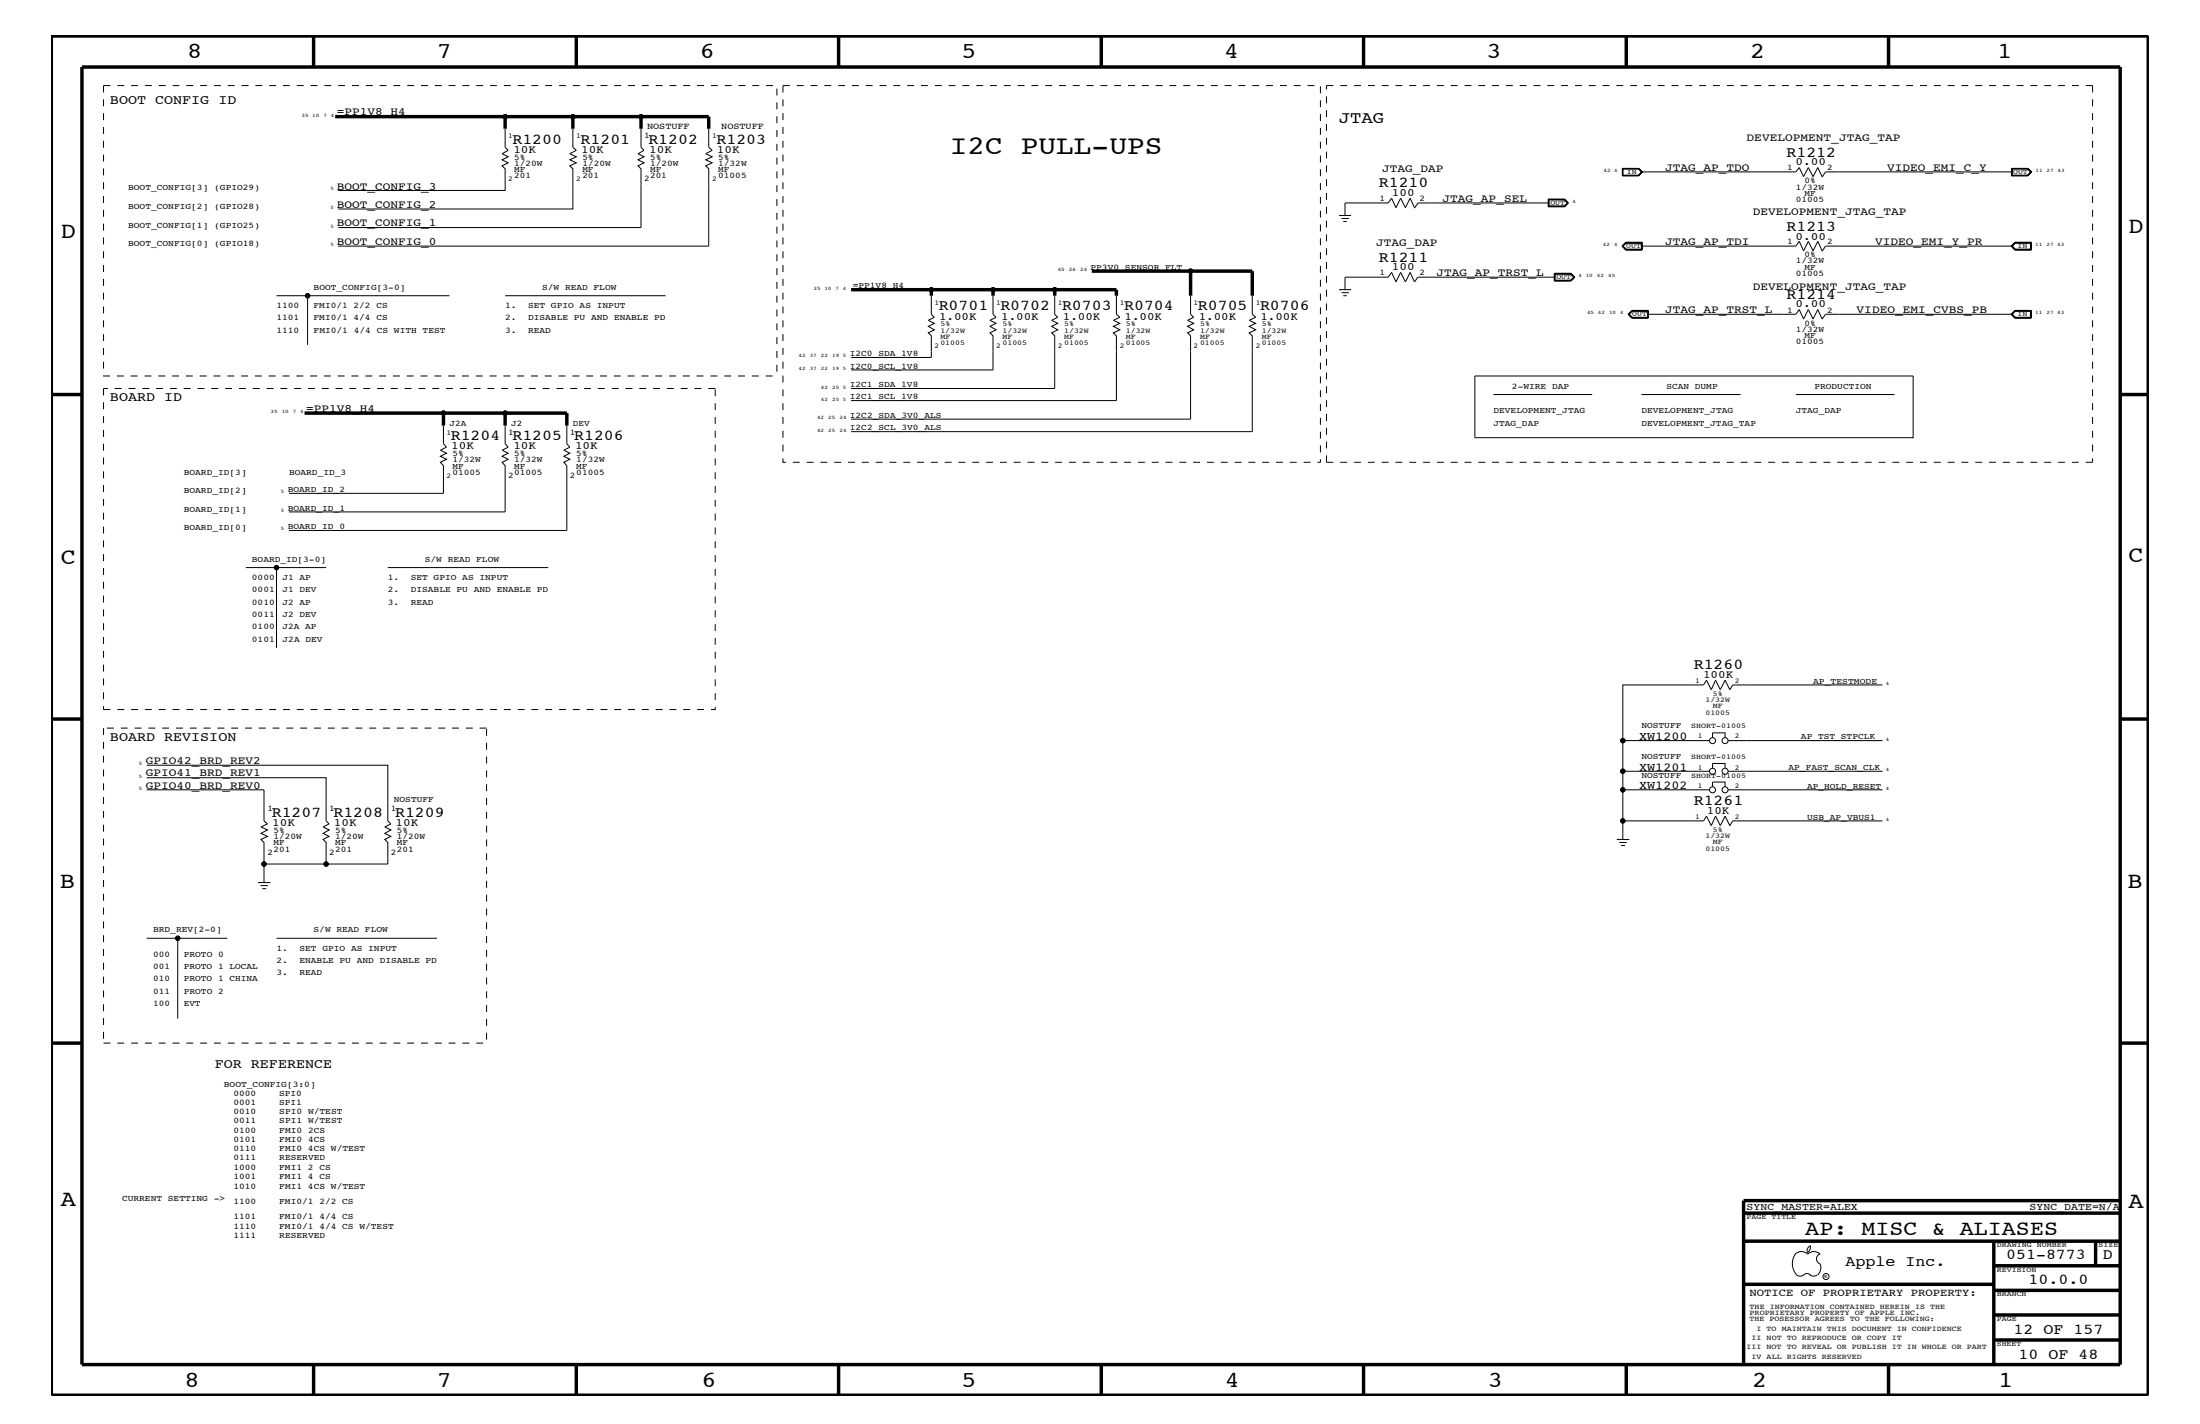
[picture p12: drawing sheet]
<svg xmlns="http://www.w3.org/2000/svg" width="432mm" height="279mm" viewBox="0 0 432 279" stroke-linecap="round" stroke-linejoin="round" font-family="sans-serif">
<g fill="none" stroke="#000" stroke-width=".2">
<path d="M99.1 25.3v3.6l.6 .6-1.1 .7 1.1 .6-1.1 .6 1.1 .5-1.1 .6 .5 .6v4.3h-32.7M112.4 25.3v3.6l.7 .6-1.3 .7 1.3 .6-1.3 .6 1.3 .5-1.3 .6 .6 .6v7.9h-46M125.8 25.3v3.6l.6 .6-1.2 .7 1.2 .6-1.2 .6 1.2 .5-1.2 .6 .6 .6v11.5h-59.4M139.1 25.3v3.6l.7 .6-1.3 .7 1.3 .6-1.3 .6 1.3 .5-1.3 .6 .6 .6v15.2h-72.7M303.9 39.1h3.2l.7 .7-.7 .8h-3.2zM304 39.2h3l.7 .6-.7 .6h-3zM304 39.8h-25.7l-.7 1M307.1 39.1h-3.1v1.4h3.1M307.1 39.1l.7 .7-.7 .7M307.1 39.1l.6 .7M307.7 39.8l-.6 .7M318.5 33.1h3.1l.6 .6-.6 .7h-3.1z"/>
<path d="M321.6 33.1l.6 .6M321.6 33h-3.2v1.5h3.2M321.6 33l.8 .7-.8 .8M321.6 33l.7 .7-.7 .8M322.2 33.7l-.6 .7M322.2 33.7h30.3l.6-.8 .9 1.8 .9-1.8 1 1.8 .9-1.8 .8 1.8M394.9 33.1h3.1l.6 .6-.6 .7h-3.1zM395 33.7h-36.7l-.7 1M395 33.1v1.3M397.9 33.1l.6 .6-.6 .7M398 33h-3.2v1.5h3.2M398 33l.8 .7-.8 .8"/>
<path d="M398 33l.7 .7-.7 .8M54.3 58h6.1v9.7M60.4 58h27.8M99.1 58h31.5M182.8 58v3.7l.6 .6-1.2 .6 1.2 .5-1.2 .6 1.2 .7-1.2 .6 .6 .6v4.2h-15.8M194.9 58v3.7l.6 .6-1.2 .6 1.2 .5-1.2 .6 1.2 .7-1.2 .6 .6 .6v6.7h-27.9M207 58v3.7l.6 .6-1.2 .6 1.2 .5-1.2 .6 1.2 .7-1.2 .6 .6 .6v10.3h-40M219.1 58v3.7l.7 .6-1.3 .6 1.3 .5-1.3 .6 1.3 .7-1.3 .6 .6 .6v12.7h-52.1M233.7 58v3.7l.6 .6-1.2 .6 1.2 .5-1.2 .6 1.2 .7-1.2 .6 .6 .6v16.3h-66.7M245.8 58v3.7l.7 .6-1.3 .6 1.3 .5-1.3 .6 1.3 .7-1.3 .6 .6 .6v18.8h-78.8M262.8 42.3h2.4M262.8 56.8h2.4"/>
<path d="M263.3 42.9h1.5M263.3 57.4h1.5M263.7 43.5h.6M263.7 58h.6M277.6 40.8l-.8-1.9-1 1.9-.9-1.9-.9 1.9-.9-1.9-.6 .9h-8.5v2.5M305.1 53.6h3.3l.7 .8-.7 .7h-3.3zM305.2 53.8h3.1l.6 .6-.6 .6h-3.1zM305.2 54.4h-26.9l-.7 .9-.8-1.8-1 1.8-.9-1.8-.9 1.8-.9-1.8-.6 .9h-8.5v2.4M308.3 53.7h-3.2v1.4h3.2M308.3 53.7l.7 .7-.7 .7M308.3 53.7l.6 .7-.6 .7M318.3 48.3l.8-.8h3.2v1.6h-3.2z"/>
<path d="M319.1 47.7h3.1v1.3h-3.1l-.6-.7zM319.2 47.7l-.7 .6 .7 .6h3v-1.2M322.2 48.3h30.3l.6-.9 .9 1.8 .9-1.8 1 1.8 .9-1.8 .8 1.8M322.3 47.6h-3.2l-.7 .7 .7 .8M394.7 48.3l.8-.8h3.2v1.6h-3.2zM394.9 48.3l.6-.6h3.1v1.3h-3.1zM395 48.3h-36.7l-.7 1M395.6 47.7l-.6 .6 .6 .6h2.9v-1.2M398.7 47.6h-3.2l-.7 .7 .7 .8M289.5 73.8h86v12.1h-86zM293.1 77.4h19.4M319.5 61.7l.8-.8h3.2v1.5h-3.2z"/>
<path d="M320.4 61l-.7 .7 .7 .6M322.2 77.4h19.4M323.4 61.1h-3l-.6 .6 .6 .6h3M323.4 61v1.3M323.4 61.7h29.1l.6-1 .9 1.9 .9-1.9 1 1.9 .9-1.9 .8 1.9 .7-.9h36.7M323.5 61h-3.2l-.7 .7 .7 .6h3.2M352.5 77.4h19.4M394.7 61.7l.8-.8h3.2v1.5h-3.2zM395 61.7l.6-.6h2.9v1.2h-2.9zM395.5 62.3h3.2M395.5 61h3.2M395.5 61l-.7 .7 .7 .6"/>
<path d="M395.5 61l-.6 .7 .6 .6M398.6 61v1.3M87 83.5v3.6l.6 .6-1.2 .6 1.2 .6-1.2 .6 1.2 .6-1.2 .6 .6 .7v5.4h-30.3M99.1 83.5v3.6l.6 .6-1.1 .6 1.1 .6-1.1 .6 1.1 .6-1.1 .6 .5 .7v9h-42.4M111.3 83.5v3.6l.5 .6-1.1 .6 1.1 .6-1.1 .6 1.1 .6-1.1 .6 .6 .7v12.7h-54.6M48.3 111.4h15.7M54.3 111.4v15.7M76.1 111.4h31.5M369.5 134.4h-29.4l-.6 .9-.9-1.8-.9 1.8-1-1.8-.8 1.8-1-1.8-.6 .9h-15.8v10.9M28.8 152.6h35.2v8.5l.6 .6-1.2 .5 1.2 .6-1.2 .7 1.2 .6-1.2 .6 .6 .6v4.2h-12.2v-4.2l-.6-.6 1.3-.6-1.3-.6 1.3-.7-1.3-.6 1.3-.5-.7-.6v-6.1h-23M28.8 150.1h47.3v11l.6 .6-1.2 .5 1.2 .6-1.2 .7 1.2 .6-1.2 .6 .6 .6v4.2h-12.1M318.5 155v6.1"/>
<path d="M335.5 151.3h-17v3.7h17M335.5 145.3h-17v6M336.1 150.7v-.9h2.5v.9M336.1 144.7v-.9h2.5v.9M336.1 154.4v-1h2.5v1M339.2 151.3h30.3M339.2 145.3h30.3M339.2 155h30.3M50.6 173.2h2.5M51.1 173.8h1.5M51.5 174.4h.7M51.8 169.5v3.7"/>
<path d="M317.3 164.7h2.5M317.8 165.3h1.5M318.2 165.9h.7M369.5 161.1h-29.4l-.6 .9-.9-1.9-.9 1.9-1-1.9-.8 1.9-1-1.9-.6 1h-15.8v3.6M28.8 184.1h15.8M34.9 184.1v15.7M54.3 184.1h31.5M352.3 246.1a1.69 1.69 0 0 1 2.5 0M352.4 246a3.3 3.3 0 0 0 .2 4.1M352.6 250.2l.7 .2 .7-.2M354 250.2l.7-.3 .7 .3M354.8 246.1a1.69 1.69 0 0 1 2.4 0"/>
<path d="M355.2 250.2l.7 .2 .7-.2M355.3 244.4v.3a1.18 1.18 0 0 1-.6 1.1M355.4 244.4a.99 .99 0 0 0-.6 1.4M357.2 246a1.04 1.04 0 0 0-.7 1 1.04 1.04 0 0 0 .7 1M357.3 248l.1 .7a2.11 2.11 0 0 1-.6 1.5"/>
<circle cx="99.1" cy="22.9" r=".42"/>
<circle cx="112.4" cy="22.9" r=".42"/>
<circle cx="125.8" cy="22.9" r=".42"/>
<circle cx="60.4" cy="58" r=".42"/>
<circle cx="182.8" cy="56.8" r=".42"/>
<circle cx="194.9" cy="56.8" r=".42"/>
<circle cx="207" cy="56.8" r=".42"/>
<circle cx="233.7" cy="53.2" r=".42"/>
<circle cx="87" cy="81.1" r=".42"/>
<circle cx="99.1" cy="81.1" r=".42"/>
<circle cx="54.3" cy="111.4" r=".42"/>
<circle cx="318.5" cy="145.3" r=".42"/>
<circle cx="318.5" cy="155" r=".42"/>
<circle cx="318.5" cy="151.3" r=".42"/>
<circle cx="336.1" cy="155" r=".59"/>
<circle cx="336.1" cy="145.3" r=".59"/>
<circle cx="336.1" cy="151.3" r=".59"/>
<circle cx="338.6" cy="145.3" r=".59"/>
<circle cx="338.6" cy="155" r=".59"/>
<circle cx="338.6" cy="151.3" r=".59"/>
<circle cx="51.8" cy="169.5" r=".42"/>
<circle cx="64" cy="169.5" r=".42"/>
<circle cx="318.5" cy="161.1" r=".42"/>
<circle cx="34.9" cy="184.1" r=".42"/>
<circle cx="358.4" cy="250.5" r=".59"/>
</g>
<g fill="none" stroke="#000" stroke-width=".68" stroke-linecap="butt">
<path d="M10.1 7.1h411.5v266.7h-411.5zM16.1 13.2h400v254.5h-400zM61.6 7.1v6.1M113.1 7.1v6.1M164.6 7.1v6.1M216.2 7.1v6.1M267.6 7.1v6.1M319.2 7.1v6.1M370.7 7.1v6.1M65.8 22.9h33.3M112.4 22.9h-13.3v2.4M125.8 22.9h-13.4v2.4"/>
<path d="M125.8 22.9h13.3v2.4M125.8 22.9v2.4M167 56.8h15.8v1.2M182.8 56.8h12.1v1.2M194.9 56.8h12.1v1.2M207 56.8h12.1v1.2M214.3 53.2h19.4v4.8M233.7 53.2h12.1v4.8M10.1 77.4h6M416.1 77.4h5.5M59.8 81.1h51.5v2.4M87 81.1v2.4"/>
<path d="M99.1 81.1v2.4M10.1 141.1h6M416.1 141.1h5.5M10.1 204.7h6M416.1 204.7h5.5M342.2 238h73.9M416.1 235.6h-73.9v32.1M342.2 243.5h73.9M342.2 252h49.1M391.3 248.4h24.8M391.3 243.5v24.2M391.3 258h24.8"/>
<path d="M391.3 253.2h24.8M411.3 243.5v4.9M61.6 267.7v6.1M113.1 267.7v6.1M164.6 267.7v6.1M216.2 268v5.8M267.6 267.7v6.1M319.2 267.7v6.1M370.7 267.7v6.1M391.3 262.9h24.8"/>
</g>
<g fill="none" stroke="#000" stroke-width=".2" stroke-dasharray="1.4 1.4" stroke-linecap="butt">
<path d="M20.3 16.8h132.2v57M20.3 16.8v57h132.2M153.7 16.8h105.5v73.9M153.7 16.8v73.9h105.5M410.7 16.8h-150.3M410.7 16.8v73.9M20.3 76.2v63M140.4 76.2h-120.1M260.4 90.7v-73.9M410.7 90.7h-150.3M20.3 139.2h120.1v-63M20.3 142.9v61.8"/>
<path d="M95.5 142.9h-75.2M20.3 204.7h75.2v-61.8"/>
</g>
<g fill="#000">
<circle cx="99.1" cy="22.9" r=".42"/>
<circle cx="112.4" cy="22.9" r=".42"/>
<circle cx="125.8" cy="22.9" r=".42"/>
<circle cx="60.4" cy="58" r=".42"/>
<circle cx="182.8" cy="56.8" r=".42"/>
<circle cx="194.9" cy="56.8" r=".42"/>
<circle cx="207" cy="56.8" r=".42"/>
<circle cx="233.7" cy="53.2" r=".42"/>
<circle cx="87" cy="81.1" r=".42"/>
<circle cx="99.1" cy="81.1" r=".42"/>
<circle cx="54.3" cy="111.4" r=".42"/>
<circle cx="318.5" cy="155" r=".42"/>
<circle cx="318.5" cy="145.3" r=".42"/>
<circle cx="318.5" cy="151.3" r=".42"/>
<circle cx="51.8" cy="169.5" r=".42"/>
<circle cx="64" cy="169.5" r=".42"/>
<circle cx="318.5" cy="161.1" r=".42"/>
<circle cx="34.9" cy="184.1" r=".42"/>
</g>
<text font-size="5.2" x="186.4" y="30.2">I2C PULL-UPS</text>
<g font-size="4.5">
<text x="36.7" y="11.5">8</text>
<text x="85.8" y="11.5">7</text>
<text x="137.3" y="11.5">6</text>
<text x="188.7" y="11.5">5</text>
<text x="240.3" y="11.5">4</text>
<text x="291.8" y="11.5">3</text>
<text x="343.5" y="11.5">2</text>
<text x="392" y="11.5">1</text>
<text x="11.9" y="46.8">D</text>
<text x="417.7" y="45.7">D</text>
<text x="11.9" y="110.6">C</text>
<text x="417.7" y="110.3">C</text>
<text x="11.8" y="174.3">B</text>
<text x="417.6" y="174.2">B</text>
<text x="11.9" y="236.7">A</text>
<text x="417.7" y="237.1">A</text>
<text x="36.2" y="272.1">8</text>
<text x="85.8" y="272.1">7</text>
<text x="137.7" y="272.1">6</text>
<text x="188.7" y="272.1">5</text>
<text x="240.4" y="272.1">4</text>
<text x="292" y="272.1">3</text>
<text x="343.9" y="272.1">2</text>
<text x="392.2" y="272.1">1</text>
</g>
<text font-size="4.1" x="354.3" y="242.3">AP: MISC &amp; ALIASES</text>
<text font-size="3.3" x="262.8" y="24.1">JTAG</text>
<g font-size="3">
<text x="100.6" y="28.2">R1200</text>
<text x="114" y="28.2">R1201</text>
<text x="127.3" y="28.2">R1202</text>
<text x="140.6" y="28.2">R1203</text>
<text x="350.6" y="30.8">R1212</text>
<text x="270.6" y="36.8">R1210</text>
<text x="350.6" y="45.3">R1213</text>
<text x="270.6" y="51.3">R1211</text>
<text x="350.6" y="58.6">R1214</text>
<text x="184.2" y="60.9">R0701</text>
<text x="196.3" y="60.9">R0702</text>
<text x="208.4" y="60.9">R0703</text>
<text x="220.6" y="60.9">R0704</text>
<text x="235.1" y="60.9">R0705</text>
<text x="247.3" y="60.9">R0706</text>
<text x="88.5" y="86.4">R1204</text>
<text x="100.6" y="86.4">R1205</text>
<text x="112.7" y="86.4">R1206</text>
<text x="332.4" y="131.3">R1260</text>
<text x="53.3" y="160.3">R1207</text>
<text x="65.4" y="160.3">R1208</text>
<text x="77.6" y="160.3">R1209</text>
<text x="332.4" y="158">R1261</text>
<text x="362.2" y="248.4">Apple Inc.</text>
<text x="393.7" y="247.1">051-8773</text>
<text x="398.1" y="252">10.0.0</text>
<text x="412.7" y="247.1">D</text>
<text x="395.2" y="261.6">12 OF 157</text>
<text x="396.2" y="266.6">10 OF 48</text>
</g>
<g font-size="2.6">
<text x="21.6" y="20.4">BOOT CONFIG ID</text>
<text x="21.6" y="78.6">BOARD ID</text>
<text x="21.6" y="145.3">BOARD REVISION</text>
<text x="42.2" y="209.6">FOR REFERENCE</text>
</g>
<g font-size="2.4">
<text x="321.7" y="145.1">XW1200</text>
<text x="321.7" y="151.2">XW1201</text>
<text x="321.7" y="154.9">XW1202</text>
</g>
<g font-size="2.2">
<text x="66.1" y="22.6">=PP1V8_H4</text>
<text x="342.8" y="27.7">DEVELOPMENT_JTAG_TAP</text>
<text x="100.8" y="30">10K</text>
<text x="114" y="30">10K</text>
<text x="127.4" y="30">10K</text>
<text x="140.7" y="30">10K</text>
<text x="271.3" y="33.7">JTAG_DAP</text>
<text x="326.8" y="33.6">JTAG_AP_TDO</text>
<text x="352.4" y="32.5">0.00</text>
<text x="370.4" y="33.6">VIDEO_EMI_C_Y</text>
<text x="66.1" y="40.8">BOOT_CONFIG_2</text>
<text x="66.1" y="37.2">BOOT_CONFIG_3</text>
<text x="273.2" y="38.5">100</text>
<text x="283.1" y="39.6">JTAG_AP_SEL</text>
<text x="66.1" y="44.4">BOOT_CONFIG_1</text>
<text x="344" y="42.3">DEVELOPMENT_JTAG_TAP</text>
<text x="352.4" y="47">0.00</text>
<text x="66.1" y="48">BOOT_CONFIG_0</text>
<text x="270.1" y="48.3">JTAG_DAP</text>
<text x="273.2" y="53">100</text>
<text x="326.8" y="48">JTAG_AP_TDI</text>
<text x="368" y="48">VIDEO_EMI_Y_PR</text>
<text x="281.9" y="54.1">JTAG_AP_TRST_L</text>
<text x="344" y="56.8">DEVELOPMENT_JTAG_TAP</text>
<text x="184.3" y="62.8">1.00K</text>
<text x="196.5" y="62.8">1.00K</text>
<text x="208.6" y="62.8">1.00K</text>
<text x="220.7" y="62.8">1.00K</text>
<text x="235.3" y="62.8">1.00K</text>
<text x="247.4" y="62.8">1.00K</text>
<text x="326.8" y="61.4">JTAG_AP_TRST_L</text>
<text x="352.4" y="60.3">0.00</text>
<text x="364.4" y="61.4">VIDEO_EMI_CVBS_PB</text>
<text x="60.1" y="80.8">=PP1V8_H4</text>
<text x="88.6" y="88.2">10K</text>
<text x="100.8" y="88.2">10K</text>
<text x="112.9" y="88.2">10K</text>
<text x="334.3" y="133">100K</text>
<text x="28.6" y="149.9">GPIO42_BRD_REV2</text>
<text x="28.6" y="152.3">GPIO41_BRD_REV1</text>
<text x="28.6" y="154.7">GPIO40_BRD_REV0</text>
<text x="335" y="159.7">10K</text>
<text x="53.4" y="162.2">10K</text>
<text x="65.5" y="162.2">10K</text>
<text x="77.6" y="162.2">10K</text>
</g>
<text font-size="2.1" x="343.4" y="254.4">NOTICE OF PROPRIETARY PROPERTY:</text>
<g font-size="2">
<text x="342.8" y="237.4">SYNC_MASTER=ALEX</text>
<text x="398.4" y="237.4">SYNC_DATE=N/A</text>
</g>
<g font-size="1.8">
<text x="127" y="25.3">NOSTUFF</text>
<text x="141.6" y="25.3">NOSTUFF</text>
</g>
<g font-size="1.7">
<text x="126.4" y="27.1">1</text>
<text x="100.9" y="31.4">5%</text>
<text x="100.9" y="32.5">1/20W</text>
<text x="100.9" y="35">201</text>
<text x="100.9" y="33.7">MF</text>
<text x="114.3" y="35">201</text>
<text x="114.3" y="31.4">5%</text>
<text x="114.3" y="32.5">1/20W</text>
<text x="114.3" y="33.7">MF</text>
<text x="126.4" y="35.6">2</text>
<text x="127.6" y="35">201</text>
<text x="127.6" y="31.4">5%</text>
<text x="127.6" y="33.7">MF</text>
<text x="127.6" y="32.5">1/20W</text>
<text x="141" y="32.5">1/32W</text>
<text x="141" y="33.7">MF</text>
<text x="141" y="31.4">5%</text>
<text x="141" y="35">01005</text>
<text x="350.8" y="33.4">1</text>
<text x="354.2" y="35.9">0%</text>
<text x="358.6" y="33.4">2</text>
<text x="25.1" y="37.4">BOOT_CONFIG[3] (GPIO29)</text>
<text x="25.1" y="41">BOOT_CONFIG[2] (GPIO28)</text>
<text x="270.8" y="39.5">1</text>
<text x="278.6" y="39.5">2</text>
<text x="352.5" y="37.2">1/32W</text>
<text x="352.5" y="39.6">01005</text>
<text x="354.2" y="38.4">MF</text>
<text x="25.1" y="44.6">BOOT_CONFIG[1] (GPIO25)</text>
<text x="350.8" y="47.9">1</text>
<text x="358.6" y="47.9">2</text>
<text x="25.1" y="48.3">BOOT_CONFIG[0] (GPIO18)</text>
<text x="214" y="52.9">PP3V0_SENSOR_FLT</text>
<text x="352.5" y="51.7">1/32W</text>
<text x="354.2" y="50.5">0%</text>
<text x="354.2" y="52.9">MF</text>
<text x="61.6" y="56.8">BOOT_CONFIG[3-0]</text>
<text x="106.4" y="56.8">S/W READ FLOW</text>
<text x="167.4" y="56.6">=PP1V8_H4</text>
<text x="270.8" y="54">1</text>
<text x="278.6" y="54">2</text>
<text x="352.5" y="54.1">01005</text>
<text x="54.3" y="65.3">1110</text>
<text x="54.3" y="62.9">1101</text>
<text x="54.3" y="60.4">1100</text>
<text x="61.6" y="62.9">FMI0/1 4/4 CS</text>
<text x="61.6" y="65.3">FMI0/1 4/4 CS WITH TEST</text>
<text x="61.6" y="60.4">FMI0/1 2/2 CS</text>
<text x="99.1" y="65.3">3.</text>
<text x="99.1" y="60.4">1.</text>
<text x="99.1" y="62.9">2.</text>
<text x="103.6" y="65.3">READ</text>
<text x="103.6" y="60.4">SET GPIO AS INPUT</text>
<text x="103.6" y="62.9">DISABLE PU AND ENABLE PD</text>
<text x="350.8" y="61.3">1</text>
<text x="352.5" y="65.1">1/32W</text>
<text x="354.2" y="63.9">0%</text>
<text x="358.6" y="61.3">2</text>
<text x="166.8" y="69.9">I2C0_SDA_1V8</text>
<text x="352.5" y="67.5">01005</text>
<text x="354.2" y="66.2">MF</text>
<text x="166.8" y="72.3">I2C0_SCL_1V8</text>
<text x="166.8" y="76">I2C1_SDA_1V8</text>
<text x="296.8" y="76.2">2-WIRE DAP</text>
<text x="327.1" y="76.2">SCAN DUMP</text>
<text x="356.1" y="76.2">PRODUCTION</text>
<text x="88.2" y="83.5">J2A</text>
<text x="100.3" y="83.5">J2</text>
<text x="112.4" y="83.5">DEV</text>
<text x="166.8" y="82">I2C2_SDA_3V0_ALS</text>
<text x="166.8" y="78.3">I2C1_SCL_1V8</text>
<text x="293.1" y="83.5">JTAG_DAP</text>
<text x="293.1" y="81.1">DEVELOPMENT_JTAG</text>
<text x="322.2" y="81.1">DEVELOPMENT_JTAG</text>
<text x="322.2" y="83.5">DEVELOPMENT_JTAG_TAP</text>
<text x="352.5" y="81.1">JTAG_DAP</text>
<text x="88.8" y="89.5">5%</text>
<text x="99.7" y="85.3">1</text>
<text x="100.9" y="89.5">5%</text>
<text x="111.8" y="85.3">1</text>
<text x="113.1" y="89.5">5%</text>
<text x="166.8" y="84.4">I2C2_SCL_3V0_ALS</text>
<text x="36.1" y="93.2">BOARD_ID[3]</text>
<text x="56.7" y="93.2">BOARD_ID_3</text>
<text x="88.8" y="90.7">1/32W</text>
<text x="88.8" y="92">MF</text>
<text x="88.8" y="93.2">01005</text>
<text x="99.7" y="93.8">2</text>
<text x="100.9" y="92">MF</text>
<text x="100.9" y="93.2">01005</text>
<text x="100.9" y="90.7">1/32W</text>
<text x="111.8" y="93.8">2</text>
<text x="113.1" y="93.2">01005</text>
<text x="113.1" y="90.7">1/32W</text>
<text x="113.1" y="92">MF</text>
<text x="36.1" y="96.8">BOARD_ID[2]</text>
<text x="36.1" y="100.4">BOARD_ID[1]</text>
<text x="56.5" y="100.2">BOARD_ID_1</text>
<text x="56.5" y="96.5">BOARD_ID_2</text>
<text x="36.1" y="104.1">BOARD_ID[0]</text>
<text x="56.5" y="103.8">BOARD_ID_0</text>
<text x="49.4" y="113.7">0000</text>
<text x="49.4" y="110.2">BOARD_ID[3-0]</text>
<text x="55.5" y="113.7">J1 AP</text>
<text x="76.1" y="113.7">1.</text>
<text x="80.6" y="113.7">SET GPIO AS INPUT</text>
<text x="83.4" y="110.2">S/W READ FLOW</text>
<text x="49.4" y="116.2">0001</text>
<text x="49.4" y="118.6">0010</text>
<text x="55.5" y="118.6">J2 AP</text>
<text x="55.5" y="116.2">J1 DEV</text>
<text x="76.1" y="118.6">3.</text>
<text x="76.1" y="116.2">2.</text>
<text x="80.6" y="118.6">READ</text>
<text x="80.6" y="116.2">DISABLE PU AND ENABLE PD</text>
<text x="49.4" y="125.9">0101</text>
<text x="49.4" y="123.5">0100</text>
<text x="49.4" y="121">0011</text>
<text x="55.5" y="125.9">J2A DEV</text>
<text x="55.5" y="123.5">J2A AP</text>
<text x="55.5" y="121">J2 DEV</text>
<text x="355.9" y="134.1">AP_TESTMODE</text>
<text x="322.2" y="142.9">NOSTUFF</text>
<text x="322.2" y="149">NOSTUFF</text>
<text x="353.5" y="145.1">AP_TST_STPCLK</text>
<text x="322.2" y="152.6">NOSTUFF</text>
<text x="351" y="151.1">AP_FAST_SCAN_CLK</text>
<text x="354.7" y="154.7">AP_HOLD_RESET</text>
<text x="52.5" y="159.2">1</text>
<text x="64.6" y="159.2">1</text>
<text x="76.7" y="159.2">1</text>
<text x="77.3" y="157.4">NOSTUFF</text>
<text x="354.7" y="160.8">USB_AP_VBUS1</text>
<text x="52.5" y="167.8">2</text>
<text x="53.7" y="165.9">MF</text>
<text x="53.7" y="167.1">201</text>
<text x="53.7" y="163.5">5%</text>
<text x="53.7" y="164.7">1/20W</text>
<text x="64.6" y="167.8">2</text>
<text x="65.8" y="167.1">201</text>
<text x="65.8" y="165.9">MF</text>
<text x="65.8" y="164.7">1/20W</text>
<text x="65.8" y="163.5">5%</text>
<text x="76.7" y="167.8">2</text>
<text x="77.9" y="165.9">MF</text>
<text x="77.9" y="167.1">201</text>
<text x="77.9" y="163.5">5%</text>
<text x="77.9" y="164.7">1/20W</text>
<text x="30.1" y="182.9">BRD_REV[2-0]</text>
<text x="61.6" y="182.9">S/W READ FLOW</text>
<text x="30.1" y="190.2">001</text>
<text x="30.1" y="187.7">000</text>
<text x="36.1" y="190.2">PROTO 1 LOCAL</text>
<text x="36.1" y="187.7">PROTO 0</text>
<text x="54.3" y="191.4">3.</text>
<text x="54.3" y="188.9">2.</text>
<text x="54.3" y="186.5">1.</text>
<text x="58.8" y="191.4">READ</text>
<text x="58.8" y="188.9">ENABLE PU AND DISABLE PD</text>
<text x="58.8" y="186.5">SET GPIO AS INPUT</text>
<text x="30.1" y="192.6">010</text>
<text x="30.1" y="195">011</text>
<text x="30.1" y="197.4">100</text>
<text x="36.1" y="197.4">EVT</text>
<text x="36.1" y="195">PROTO 2</text>
<text x="36.1" y="192.6">PROTO 1 CHINA</text>
<text x="43.9" y="213.2">BOOT_CONFIG[3:0]</text>
<text x="45.8" y="215">0000</text>
<text x="54.8" y="215">SPI0</text>
<text x="45.8" y="218.6">0010</text>
<text x="45.8" y="220.4">0011</text>
<text x="45.8" y="216.9">0001</text>
<text x="54.8" y="216.9">SPI1</text>
<text x="54.8" y="218.6">SPI0 W/TEST</text>
<text x="54.8" y="220.4">SPI1 W/TEST</text>
<text x="45.8" y="222.3">0100</text>
<text x="45.8" y="224.1">0101</text>
<text x="45.8" y="227.7">0111</text>
<text x="45.8" y="225.9">0110</text>
<text x="54.8" y="225.9">FMI0 4CS W/TEST</text>
<text x="54.8" y="222.3">FMI0 2CS</text>
<text x="54.8" y="224.1">FMI0 4CS</text>
<text x="54.8" y="227.7">RESERVED</text>
<text x="45.8" y="229.6">1000</text>
<text x="45.8" y="233.2">1010</text>
<text x="45.8" y="231.3">1001</text>
<text x="54.8" y="229.6">FMI1 2 CS</text>
<text x="54.8" y="231.3">FMI1 4 CS</text>
<text x="54.8" y="233.2">FMI1 4CS W/TEST</text>
<text x="24" y="235.6">CURRENT SETTING -&gt;</text>
<text x="45.8" y="239.2">1101</text>
<text x="45.8" y="236.2">1100</text>
<text x="54.8" y="239.2">FMI0/1 4/4 CS</text>
<text x="54.8" y="236.2">FMI0/1 2/2 CS</text>
<text x="45.8" y="242.9">1111</text>
<text x="45.8" y="241.1">1110</text>
<text x="54.8" y="241.1">FMI0/1 4/4 CS W/TEST</text>
<text x="54.8" y="242.9">RESERVED</text>
</g>
<g font-size="1.4">
<text x="99.7" y="27.1">1</text>
<text x="113.1" y="27.1">1</text>
<text x="139.8" y="27.1">1</text>
<text x="99.7" y="35.6">2</text>
<text x="113.1" y="35.6">2</text>
<text x="139.8" y="35.6">2</text>
<text x="319.3" y="34.1">IN</text>
<text x="395.1" y="34.1">OUT</text>
<text x="304.3" y="40.2">OUT</text>
<text x="319.2" y="48.7">OUT</text>
<text x="396" y="48.7">IN</text>
<text x="183.4" y="59.8">1</text>
<text x="195.5" y="59.8">1</text>
<text x="207.6" y="59.8">1</text>
<text x="219.8" y="59.8">1</text>
<text x="234.3" y="59.8">1</text>
<text x="246.5" y="59.8">1</text>
<text x="305.5" y="54.7">OUT</text>
<text x="184.6" y="64">5%</text>
<text x="184.6" y="65.3">1/32W</text>
<text x="196.8" y="64">5%</text>
<text x="196.8" y="65.3">1/32W</text>
<text x="208.9" y="64">5%</text>
<text x="208.9" y="65.3">1/32W</text>
<text x="221" y="65.3">1/32W</text>
<text x="221" y="64">5%</text>
<text x="235.5" y="64">5%</text>
<text x="235.5" y="65.3">1/32W</text>
<text x="247.6" y="64">5%</text>
<text x="247.6" y="65.3">1/32W</text>
<text x="320.4" y="62">OUT</text>
<text x="396" y="62">IN</text>
<text x="183.4" y="68.4">2</text>
<text x="184.6" y="66.5">MF</text>
<text x="184.6" y="67.7">01005</text>
<text x="195.5" y="68.4">2</text>
<text x="196.8" y="66.5">MF</text>
<text x="196.8" y="67.7">01005</text>
<text x="207.6" y="68.4">2</text>
<text x="208.9" y="67.7">01005</text>
<text x="208.9" y="66.5">MF</text>
<text x="219.8" y="68.4">2</text>
<text x="221" y="66.5">MF</text>
<text x="221" y="67.7">01005</text>
<text x="234.3" y="68.4">2</text>
<text x="235.5" y="66.5">MF</text>
<text x="235.5" y="67.7">01005</text>
<text x="246.5" y="68.4">2</text>
<text x="247.6" y="66.5">MF</text>
<text x="247.6" y="67.7">01005</text>
<text x="87.6" y="85.3">1</text>
<text x="87.6" y="93.8">2</text>
<text x="332.7" y="134.1">1</text>
<text x="334.7" y="137.8">1/32W</text>
<text x="336.2" y="136.6">5%</text>
<text x="340.5" y="134.1">2</text>
<text x="331.9" y="142.9">SHORT-01005</text>
<text x="334.7" y="140.2">01005</text>
<text x="336.2" y="139">MF</text>
<text x="331.9" y="149">SHORT-01005</text>
<text x="333.2" y="144.9">1</text>
<text x="340.5" y="144.9">2</text>
<text x="331.9" y="152.6">SHORT-01005</text>
<text x="333.2" y="151">1</text>
<text x="333.2" y="154.6">1</text>
<text x="340.5" y="151">2</text>
<text x="340.5" y="154.6">2</text>
<text x="332.7" y="160.7">1</text>
<text x="340.5" y="160.7">2</text>
<text x="334.7" y="166.9">01005</text>
<text x="334.7" y="164.5">1/32W</text>
<text x="336.2" y="163.3">5%</text>
<text x="336.2" y="165.6">MF</text>
<text x="342.8" y="239.2">PAGE TITLE</text>
<text x="391.9" y="244.7">DRAWING NUMBER</text>
<text x="411.9" y="244.7">SIZE</text>
<text x="391.9" y="249.5">REVISION</text>
<text x="343.4" y="256.8">THE INFORMATION CONTAINED HEREIN IS THE</text>
<text x="391.9" y="254.4">BRANCH</text>
<text x="343.4" y="258">PROPRIETARY PROPERTY OF APPLE INC.</text>
<text x="343.4" y="259.3">THE POSESSOR AGREES TO THE FOLLOWING:</text>
<text x="343.8" y="262.9">II NOT TO REPRODUCE OR COPY IT</text>
<text x="344.8" y="261.1">I TO MAINTAIN THIS DOCUMENT IN CONFIDENCE</text>
<text x="391.9" y="259.3">PAGE</text>
<text x="342.8" y="264.7">III NOT TO REVEAL OR PUBLISH IT IN WHOLE OR PART</text>
<text x="343.8" y="266.6">IV ALL RIGHTS RESERVED</text>
<text x="391.9" y="264.1">SHEET</text>
</g>
<g font-size="1">
<text x="59.2" y="22.9">35 10</text>
<text x="63.5" y="22.9">7</text>
<text x="64.9" y="22.9">4</text>
<text x="314.7" y="33.7">42 4</text>
<text x="399.5" y="33.7">11 27</text>
<text x="403.9" y="33.7">43</text>
<text x="64.9" y="41">5</text>
<text x="64.9" y="37.4">5</text>
<text x="308.6" y="39.8">4</text>
<text x="64.9" y="44.6">5</text>
<text x="64.9" y="48.3">5</text>
<text x="207.6" y="53.2">45</text>
<text x="209.8" y="53.2">26</text>
<text x="212" y="53.2">24</text>
<text x="314.6" y="48.3">42</text>
<text x="316.8" y="48.3">4</text>
<text x="399.5" y="48.3">11</text>
<text x="401.7" y="48.3">27 43</text>
<text x="159.7" y="56.8">35 10</text>
<text x="164" y="56.8">7</text>
<text x="165.4" y="56.8">4</text>
<text x="309.8" y="54.4">4</text>
<text x="311.2" y="54.4">10</text>
<text x="313.4" y="54.4">42</text>
<text x="315.6" y="54.4">45</text>
<text x="311.5" y="61.7">45 42</text>
<text x="315.8" y="61.7">10</text>
<text x="318" y="61.7">4</text>
<text x="399.5" y="61.7">11</text>
<text x="401.7" y="61.7">27 43</text>
<text x="156.7" y="70.1">42</text>
<text x="158.9" y="70.1">37</text>
<text x="161.1" y="70.1">22</text>
<text x="163.3" y="70.1">19 5</text>
<text x="156.7" y="72.6">42</text>
<text x="158.9" y="72.6">37</text>
<text x="161.1" y="72.6">22</text>
<text x="161.1" y="76.2">42</text>
<text x="163.3" y="72.6">19 5</text>
<text x="163.3" y="76.2">25 5</text>
<text x="53.1" y="81.1">35</text>
<text x="55.3" y="81.1">10</text>
<text x="57.5" y="81.1">7</text>
<text x="58.9" y="81.1">4</text>
<text x="160.4" y="82.2">42</text>
<text x="161.1" y="78.6">42</text>
<text x="162.6" y="82.2">25</text>
<text x="163.3" y="78.6">25 5</text>
<text x="164.8" y="82.2">24</text>
<text x="160.4" y="84.7">42</text>
<text x="162.6" y="84.7">25</text>
<text x="164.8" y="84.7">24</text>
<text x="55.1" y="100.4">5</text>
<text x="55.1" y="96.8">5</text>
<text x="55.1" y="104.1">5</text>
<text x="370.2" y="134.4">4</text>
<text x="370.2" y="145.3">4</text>
<text x="27.3" y="150.1">5</text>
<text x="27.3" y="152.6">5</text>
<text x="27.3" y="155">5</text>
<text x="370.2" y="151.3">4</text>
<text x="370.2" y="155">4</text>
<text x="370.2" y="161.1">4</text>
<text x="358.1" y="250.7">R</text>
</g>
</svg>
